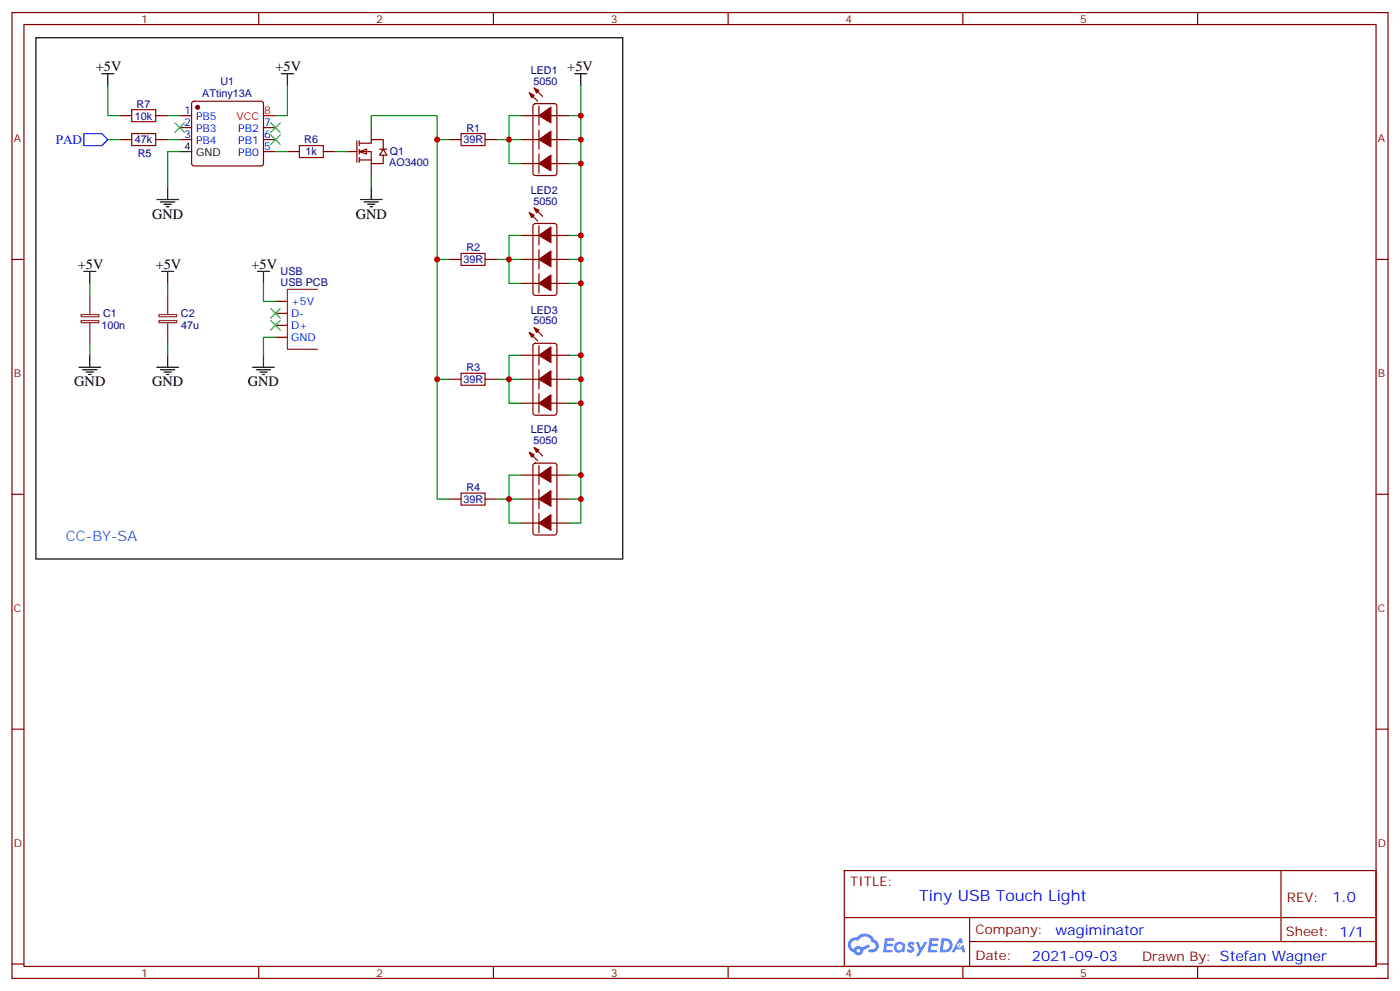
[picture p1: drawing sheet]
<svg xmlns="http://www.w3.org/2000/svg" width="412mm" height="292mm" viewBox="0 0 412 292" stroke-linecap="round" stroke-linejoin="round" font-family="sans-serif">
<g fill="none" stroke="#870000" stroke-width=".35">
<path d="M3.5 3.7h405.4v284.3h-405.4zM7.1 7.2h398.2v277.3h-398.2zM76.2 3.7v3.5M145.3 3.7v3.5M214.5 3.7v3.5M283.6 3.7v3.5M352.8 3.7v3.5M3.5 76.4h3.6M405.3 76.4h3.6M3.5 145.5h3.6M405.3 145.5h3.6M3.5 214.7h3.6"/>
<path d="M405.3 214.7h3.6M248.7 256.3h156.6v28.2h-156.6zM377.3 256.3v20.9M248.7 270.1h156.5M285.6 277.2h119.6M285.6 270.1v14.2M3.5 283.8h3.6M76.2 284.5v3.5M145.3 284.5v3.5M214.5 284.5v3.5M283.6 284.5v3.5M352.8 284.5v3.5"/>
<path d="M405.3 283.8h3.6"/>
</g>
<g fill="#5487ff">
<path d="M267.7 277.5a1.22 1.22 0 0 1 1.7 .2l-.4 .6a.47 .47 0 0 0-.3-.4 .47 .47 0 0 0-.5 .2l.1 .2a1.14 1.14 0 0 1 .8 1.8 1.14 1.14 0 0 1-1.9 0l-.2-.2 .5-.6 .7 .5a.29 .29 0 0 0 .3-.3 .29 .29 0 0 0-.2-.3 1.04 1.04 0 0 1-.6-1.7z"/>
<path d="M260.7 276.2h2.4l.3 .2-.2 .5-1.8 .1-.1 .8h1.5l.3 .4-.3 .4h-1.6l-.2 1.1h1.7l.2 .3-.2 .3-2.6 .1z"/>
<path d="M273.8 276.2h2.4l.3 .2-.1 .5-1.8 .1-.2 .8h1.6l.3 .4-.4 .4-1.6-.1-.1 1.1 1.7 .1 .2 .3-.2 .3-2.6 .1z"/>
<path d="M282.6 276.2h.7l.3 1.3-.6 .3a.69 .69 0 0 0-1 .3 .69 .69 0 0 0 .4 .9 .69 .69 0 0 0 .9-.6l.5-.2 .6 2.2h-.8l-.2-.9h-1.8l-.5 .9h-.8z"/>
<path d="M269.8 277.3h.8l.6 1.8 1.1-1.8h.9l-2.6 4.2h-.8l.9-1.5z"/>
<path d="M277.4 276.2l-.6 4.2h1.3a2.11 2.11 0 0 0 2.5-2.1 2.11 2.11 0 0 0-2.5-2.1zM278.1 277a1.39 1.39 0 0 1 1.7 1.4 1.39 1.39 0 0 1-1.8 1.2h-.3z"/>
<path d="M263.7 277.8a1.54 1.54 0 0 0-.1 2.2 1.54 1.54 0 0 0 2.2 .1l.6 .3 .3-2.3-.2-.3h-.4a1.49 1.49 0 0 0-2.4 0zM264 278.8a.94 .94 0 0 1 1.8 0 .94 .94 0 0 1-1.8 0z"/>
<path d="M250.4 276.6a2.18 2.18 0 0 0 1.1 3.7 1.44 1.44 0 0 0 1.6 .9 1.44 1.44 0 0 0 1.2-1.4l2-1.1-.5-.7-1.9 1a1.47 1.47 0 0 0-2.4 .4 1.39 1.39 0 0 1-.7-1.9 1.39 1.39 0 0 1 2-.5 2.12 2.12 0 0 1 2.2-1.3 2.12 2.12 0 0 1 1.9 1.7 1.14 1.14 0 0 1 1.1 1.4 1.14 1.14 0 0 1-1.7 .7 .43 .43 0 0 0-.5 .4 .43 .43 0 0 0 .4 .5 1.98 1.98 0 0 0 2.5-1.2 1.98 1.98 0 0 0-1.2-2.6 3.1 3.1 0 0 0-5.3-.6l-.9 .1zM252.3 279.9a.55 .55 0 0 1 1.1 0 .55 .55 0 0 1-1.1 0z"/>
<circle cx="282.6" cy="278.3" r=".26"/>
</g>
<g fill="#870000" stroke="#870000" stroke-width=".35">
<path d="M155.9 27.3l1.4 .7-.7 .8z"/>
<path d="M157.3 25.9l1.4 .7-.7 .7z"/>
<path d="M158.7 34l3.6-2.4v4.6z"/>
<path d="M158.7 41.1l3.6-2.5v4.6z"/>
<path d="M158.7 48.2l3.6-2.5v4.6z"/>
<path d="M155.9 62.6l1.4 .7-.7 .7z"/>
<path d="M157.3 61.2l1.4 .7-.7 .7z"/>
<path d="M158.7 69.3l3.6-2.4v4.5z"/>
<path d="M158.7 76.4l3.6-2.5v4.6z"/>
<path d="M158.7 83.4l3.6-2.4v4.5z"/>
<path d="M155.9 97.9l1.4 .7-.7 .7z"/>
<path d="M157.3 96.5l1.4 .7-.7 .7z"/>
<path d="M158.7 104.6l3.6-2.5v4.6z"/>
<path d="M158.7 111.7l3.6-2.5v4.6z"/>
<path d="M158.7 118.7l3.6-2.5v4.6z"/>
<path d="M155.9 133.2l1.4 .7-.7 .7z"/>
<path d="M157.3 131.8l1.4 .7-.7 .7z"/>
<path d="M158.7 139.9l3.6-2.5v4.6z"/>
<path d="M158.7 146.9l3.6-2.4v4.5z"/>
<path d="M158.7 154l3.6-2.5v4.6z"/>
<circle cx="58.2" cy="31.6" r=".53"/>
</g>
<g fill="none" stroke="#870000" stroke-width=".35">
<path d="M52.9 34h3.5M52.9 37.6h3.5M56.7 30l.4-.2h19.8l.5 .2 .2 .5v17.7l-.2 .5-.5 .2h-19.8l-.4-.3-.3-.4v-17.7zM77.6 37.6h3.5M153.5 34h5.2M155.9 27.3l2.5 2.5M157.2 30.7l.5-.2h5.6l.7 .4v20.1l-.4 .6-5.9 .1-.7-.5v-20zM157.3 25.9l2.5 2.5M158.7 31.2v5.7M158.7 38.3v5.6M162.3 34h5.3M35.3 41.1h3.5"/>
<path d="M45.9 41.1h3.5M52.9 41.1h3.5M77.6 41.1h3.5M77.6 44.6h3.5M132.3 41.1h3.5M142.9 41.1h3.5M153.5 41.1h5.2M153.5 48.2h5.2M158.7 45.3v5.7M162.3 41.1h5.3M162.3 48.2h5.3M132.3 76.4h3.5"/>
<path d="M142.9 76.4h3.5M153.5 69.3h5.2M153.5 76.4h5.2M155.9 62.6l2.5 2.5M157.2 66l.5-.2h5.6l.7 .4v20.1l-.4 .6-5.9 .1-.7-.5v-20zM157.3 61.2l2.5 2.5M158.7 66.5v5.6M158.7 73.6v5.6M162.3 69.3h5.3M162.3 76.4h5.3M153.5 83.4h5.2M155.9 97.9l2.5 2.5"/>
<path d="M157.3 96.5l2.5 2.5M158.7 80.6v5.7M162.3 83.4h5.3M132.3 111.7h3.5M142.9 111.7h3.5M153.5 104.6h5.2M153.5 111.7h5.2M153.5 118.7h5.2M157.2 101.3l.5-.2h5.6l.7 .4v20l-.4 .7h-5.9l-.7-.4v-20zM158.7 101.8v5.6M158.7 108.8v5.7M158.7 115.9v5.6"/>
<path d="M162.3 104.6h5.3M162.3 111.7h5.3M162.3 118.7h5.3M153.5 139.9h5.2M155.9 133.2l2.5 2.4M157.2 136.6l.5-.3h5.6l.7 .5v20l-.4 .7h-5.9l-.7-.4v-20zM157.3 131.8l2.5 2.4M158.7 137.1v5.6M162.3 139.9h5.3M132.3 146.9h3.5M142.9 146.9h3.5M153.5 146.9h5.2"/>
<path d="M153.5 154h5.2M158.7 144.1v5.7M158.7 151.2v5.6M162.3 146.9h5.3M162.3 154h5.3"/>
</g>
<path d="M169.3 21.7h3.6M171.1 21.7v3.5M52.9 44.6h3.5" fill="none" stroke="#000" stroke-width=".35"/>
<path d="M77.6 34h3.5" fill="none" stroke="#f00" stroke-width=".35"/>
<path d="M38.8 39.3h7.1v3.6h-7.1zM135.8 39.3h7.1v3.6h-7.1zM135.8 74.6h7.1v3.5h-7.1zM135.8 109.9h7.1v3.5h-7.1zM135.8 145.2h7.1v3.5h-7.1z" fill="none" stroke="#a10000" stroke-width=".35"/>
<path d="M171.1 25.2v121.7h-3.5M167.6 111.7h3.5" fill="none" stroke="#008700" stroke-width=".35"/>
<path d="M105.8 44.6l2.1-.7v1.4z" fill="#fff" stroke="#870000" stroke-width=".35"/>
<g fill="none" stroke="#870000" stroke-width=".35">
<path d="M35.3 34h3.5M45.9 34h3.5M109.4 37.6v3.5M84.7 44.6h3.5M95.2 44.6h3.6M102.3 44.6h2.8M105.1 41.5v6.3M105.8 42.2h3.6v-1.1h3.5v2.8M105.8 44.6h3.6v3.6h3.5v-2.5M105.8 47.1h3.6M105.8 41.5v1.4M105.8 43.9v1.4"/>
<path d="M105.8 46.4v1.4M109.4 48.2v3.5M111.8 43.9h2.1M112.9 43.9l1 1.8h-2.1z"/>
</g>
<path d="M38.8 32.3h7.1v3.5h-7.1zM88.2 42.9h7v3.5h-7z" fill="none" stroke="#a10000" stroke-width=".35"/>
<g fill="none" stroke="#008700" stroke-width=".35">
<path d="M31.7 25.2v8.8h3.6M49.4 34h3.5M84.7 25.2v8.8h-3.6M109.4 37.6v-3.6h19.4v7.1h3.5M153.5 34h-3.6v14.2h3.6M167.6 34h3.5M31.7 41.1h3.6M49.4 41.1h3.5M52.9 44.6h-3.5v10.6M81.1 44.6h3.6M98.8 44.6h3.5M109.4 51.7v3.5"/>
<path d="M128.8 41.1v105.8h3.5M146.4 41.1h7.1M167.6 41.1h3.5M167.6 48.2h3.5M128.8 76.4h3.5M146.4 76.4h7.1M153.5 69.3h-3.6v14.1h3.6M167.6 76.4h3.5M167.6 69.3h3.5M26.5 83.4v3.6M49.4 83.4v3.6M77.6 83.4v5.3h3.5"/>
<path d="M81.1 99.3h-3.5v5.3M167.6 83.4h3.5M26.5 101.1v3.5M49.4 101.1v3.5M128.8 111.7h3.5M146.4 111.7h7.1M153.5 104.6h-3.6v14.1h3.6M167.6 104.6h3.5M167.6 118.7h3.5M153.5 139.9h-3.6v14.1h3.6M167.6 139.9h3.5M146.4 146.9h7.1"/>
<path d="M171.1 146.9v7.1h-3.5"/>
</g>
<g fill="none" stroke="#000" stroke-width=".35">
<path d="M10.6 11.1h172.8v153.5h-172.8zM30 21.7h3.5M31.7 21.7v3.5M82.9 21.7h3.5M84.7 21.7v3.5M46.2 58.7h6.4M47.3 59.4h4.2M49.4 55.2v3.5M106.2 58.7h6.3M107.2 59.4h4.3M109.4 55.2v3.5M24.7 79.9h3.5"/>
<path d="M26.5 79.9v3.5M47.6 79.9h3.6M48.3 60.1h2.1M49 60.9h.7M49.4 79.9v3.5M75.8 79.9h3.6M77.6 79.9v3.5M108.3 60.1h2.1M109 60.9h.7M23.3 108.1h6.3M24.3 108.8h4.3M25.4 109.5h2.1"/>
<path d="M26.1 110.2h.7M26.5 104.6v3.5M46.2 108.1h6.4M47.3 108.8h4.2M48.3 109.5h2.1M49 110.2h.7M49.4 104.6v3.5M74.4 108.1h6.4M75.5 108.8h4.2M76.6 109.5h2.1M77.3 110.2h.7M77.6 104.6v3.5"/>
</g>
<path d="M24.7 39.3h5.3l1.7 1.8-1.7 1.8h-5.3z" fill="none" stroke="#00f" stroke-width=".35"/>
<path d="M51.5 36.2l2.8 2.8M54.3 36.2l-2.8 2.8M79.7 36.2l2.8 2.8M79.7 39.7l2.8 2.8M82.5 36.2l-2.8 2.8M82.5 39.7l-2.8 2.8M79.7 90.8l2.8 2.9M79.7 94.4l2.8 2.8M82.5 90.8l-2.8 2.9M82.5 94.4l-2.8 2.8" fill="none" stroke="#3c3" stroke-width=".35"/>
<path d="M23.9 94.4h5.2v.6h-5.2zM23.9 92.6h5.2v.6h-5.2zM26.5 87v5.6M26.5 95.1v6M46.8 94.4h5.2v.6h-5.2zM46.8 92.6h5.2v.6h-5.2zM49.4 87v5.6M49.4 95.1v6M93.5 85.2h-8.8v17.6h8.8" fill="none" stroke="#8c2424" stroke-width=".35"/>
<path d="M81.1 95.8h3.6M81.1 92.3h3.6M81.1 88.7h3.6M81.1 99.3h3.6" fill="none" stroke="#800000" stroke-width=".35"/>
<g fill="#c00">
<circle cx="171.1" cy="111.7" r=".88"/>
<circle cx="171.1" cy="34" r=".88"/>
<circle cx="171.1" cy="41.1" r=".88"/>
<circle cx="171.1" cy="48.2" r=".88"/>
<circle cx="171.1" cy="69.3" r=".88"/>
<circle cx="171.1" cy="76.4" r=".88"/>
<circle cx="171.1" cy="83.4" r=".88"/>
<circle cx="171.1" cy="104.6" r=".88"/>
<circle cx="171.1" cy="118.7" r=".88"/>
<circle cx="171.1" cy="139.9" r=".88"/>
<circle cx="171.1" cy="146.9" r=".88"/>
<circle cx="149.9" cy="41.1" r=".88"/>
<circle cx="149.9" cy="76.4" r=".88"/>
<circle cx="149.9" cy="111.7" r=".88"/>
<circle cx="149.9" cy="146.9" r=".88"/>
<circle cx="128.8" cy="41.1" r=".88"/>
<circle cx="128.8" cy="111.7" r=".88"/>
<circle cx="128.8" cy="76.4" r=".88"/>
</g>
<text font-size="4.6" fill="#00f" x="270.8" y="265.3">Tiny USB Touch Light</text>
<g font-size="4.2">
<text x="28.2" y="21">+5V</text>
<text x="81.1" y="21">+5V</text>
<text x="167.1" y="21">+5V</text>
<text x="44.8" y="64.4">GND</text>
<text x="104.8" y="64.4">GND</text>
<text x="22.9" y="79.2">+5V</text>
<text x="45.9" y="79.2">+5V</text>
<text x="74.1" y="79.2">+5V</text>
<text x="21.9" y="113.8">GND</text>
<text x="44.8" y="113.8">GND</text>
<text x="73" y="113.8">GND</text>
</g>
<text font-size="4.2" fill="#0099b0" x="19.4" y="159.3">CC-BY-SA</text>
<g font-size="4.2" fill="#00f">
<text x="392.5" y="265.6">1.0</text>
<text x="310.9" y="275.1">wagiminator</text>
<text x="304" y="282.9">2021-09-03</text>
</g>
<text font-size="3.9" fill="#00f" x="16.4" y="42.4">PAD</text>
<g font-size="3.9" fill="#800">
<text x="250.5" y="260.9">TITLE:</text>
<text x="379.1" y="265.6">REV:</text>
<text x="287.4" y="275.1">Company:</text>
<text x="378.7" y="275.7">Sheet: 1/1</text>
<text x="287.4" y="282.8">Date:</text>
<text x="336.4" y="282.8">Drawn By: Stefan Wagner</text>
</g>
<g font-size="3.2" fill="#800">
<text x="41.6" y="6.7">1</text>
<text x="110.8" y="6.7">2</text>
<text x="179.9" y="6.7">3</text>
<text x="249.1" y="6.7">4</text>
<text x="318.2" y="6.7">5</text>
<text x="4.1" y="41.8">A</text>
<text x="405.9" y="41.8">A</text>
<text x="4.1" y="110.9">B</text>
<text x="405.9" y="110.9">B</text>
<text x="4.1" y="180.1">C</text>
<text x="405.9" y="180.1">C</text>
<text x="4.1" y="249.2">D</text>
<text x="405.9" y="249.2">D</text>
<text x="41.6" y="287.5">1</text>
<text x="110.8" y="287.5">2</text>
<text x="179.9" y="287.5">3</text>
<text x="249.1" y="287.5">4</text>
<text x="318.2" y="287.5">5</text>
</g>
<g font-size="3.2" fill="#000080">
<text x="156.3" y="21.8">LED1</text>
<text x="59.6" y="28.5">ATtiny13A</text>
<text x="64.9" y="25">U1</text>
<text x="157.1" y="25">5050</text>
<text x="39.7" y="35.2">10k</text>
<text x="40.2" y="31.7">R7</text>
<text x="137.4" y="38.7">R1</text>
<text x="39.7" y="42.2">47k</text>
<text x="40.6" y="46.1">R5</text>
<text x="89.6" y="42.2">R6</text>
<text x="90" y="45.8">1k</text>
<text x="114.8" y="45.8">Q1</text>
<text x="136.5" y="42.2">39R</text>
<text x="114.7" y="48.9">AO3400</text>
<text x="156.3" y="57.1">LED2</text>
<text x="157.1" y="60.2">5050</text>
<text x="136.5" y="77.5">39R</text>
<text x="137.4" y="74">R2</text>
<text x="82.7" y="81">USB</text>
<text x="82.7" y="84.1">USB PCB</text>
<text x="30.4" y="93.4">C1</text>
<text x="53.3" y="93.4">C2</text>
<text x="156.3" y="92.3">LED3</text>
<text x="157.1" y="95.5">5050</text>
<text x="29.9" y="96.9">100n</text>
<text x="53.3" y="96.9">47u</text>
<text x="136.5" y="112.8">39R</text>
<text x="137.4" y="109.3">R3</text>
<text x="156.3" y="127.6">LED4</text>
<text x="157.1" y="130.8">5050</text>
<text x="136.5" y="148.1">39R</text>
<text x="137.4" y="144.5">R4</text>
</g>
<g font-size="3.2" fill="#00f">
<text x="54.3" y="33.7">1</text>
<text x="57.7" y="35.5">PB5</text>
<text x="54.3" y="37.2">2</text>
<text x="54.3" y="40.7">3</text>
<text x="57.7" y="39">PB3</text>
<text x="70.2" y="39">PB2</text>
<text x="77.8" y="40.7">6</text>
<text x="77.8" y="37.2">7</text>
<text x="57.7" y="42.5">PB4</text>
<text x="70.2" y="46">PB0</text>
<text x="70.2" y="42.5">PB1</text>
<text x="77.8" y="44.3">5</text>
<text x="85.7" y="89.8">+5V</text>
<text x="85.7" y="93.3">D-</text>
<text x="85.7" y="96.8">D+</text>
<text x="85.7" y="100.4">GND</text>
</g>
<g font-size="3.2" fill="#f00">
<text x="69.7" y="35.5">VCC</text>
<text x="77.8" y="33.7">8</text>
</g>
<g font-size="3.2">
<text x="54.3" y="44.3">4</text>
<text x="57.7" y="46">GND</text>
</g>
</svg>
